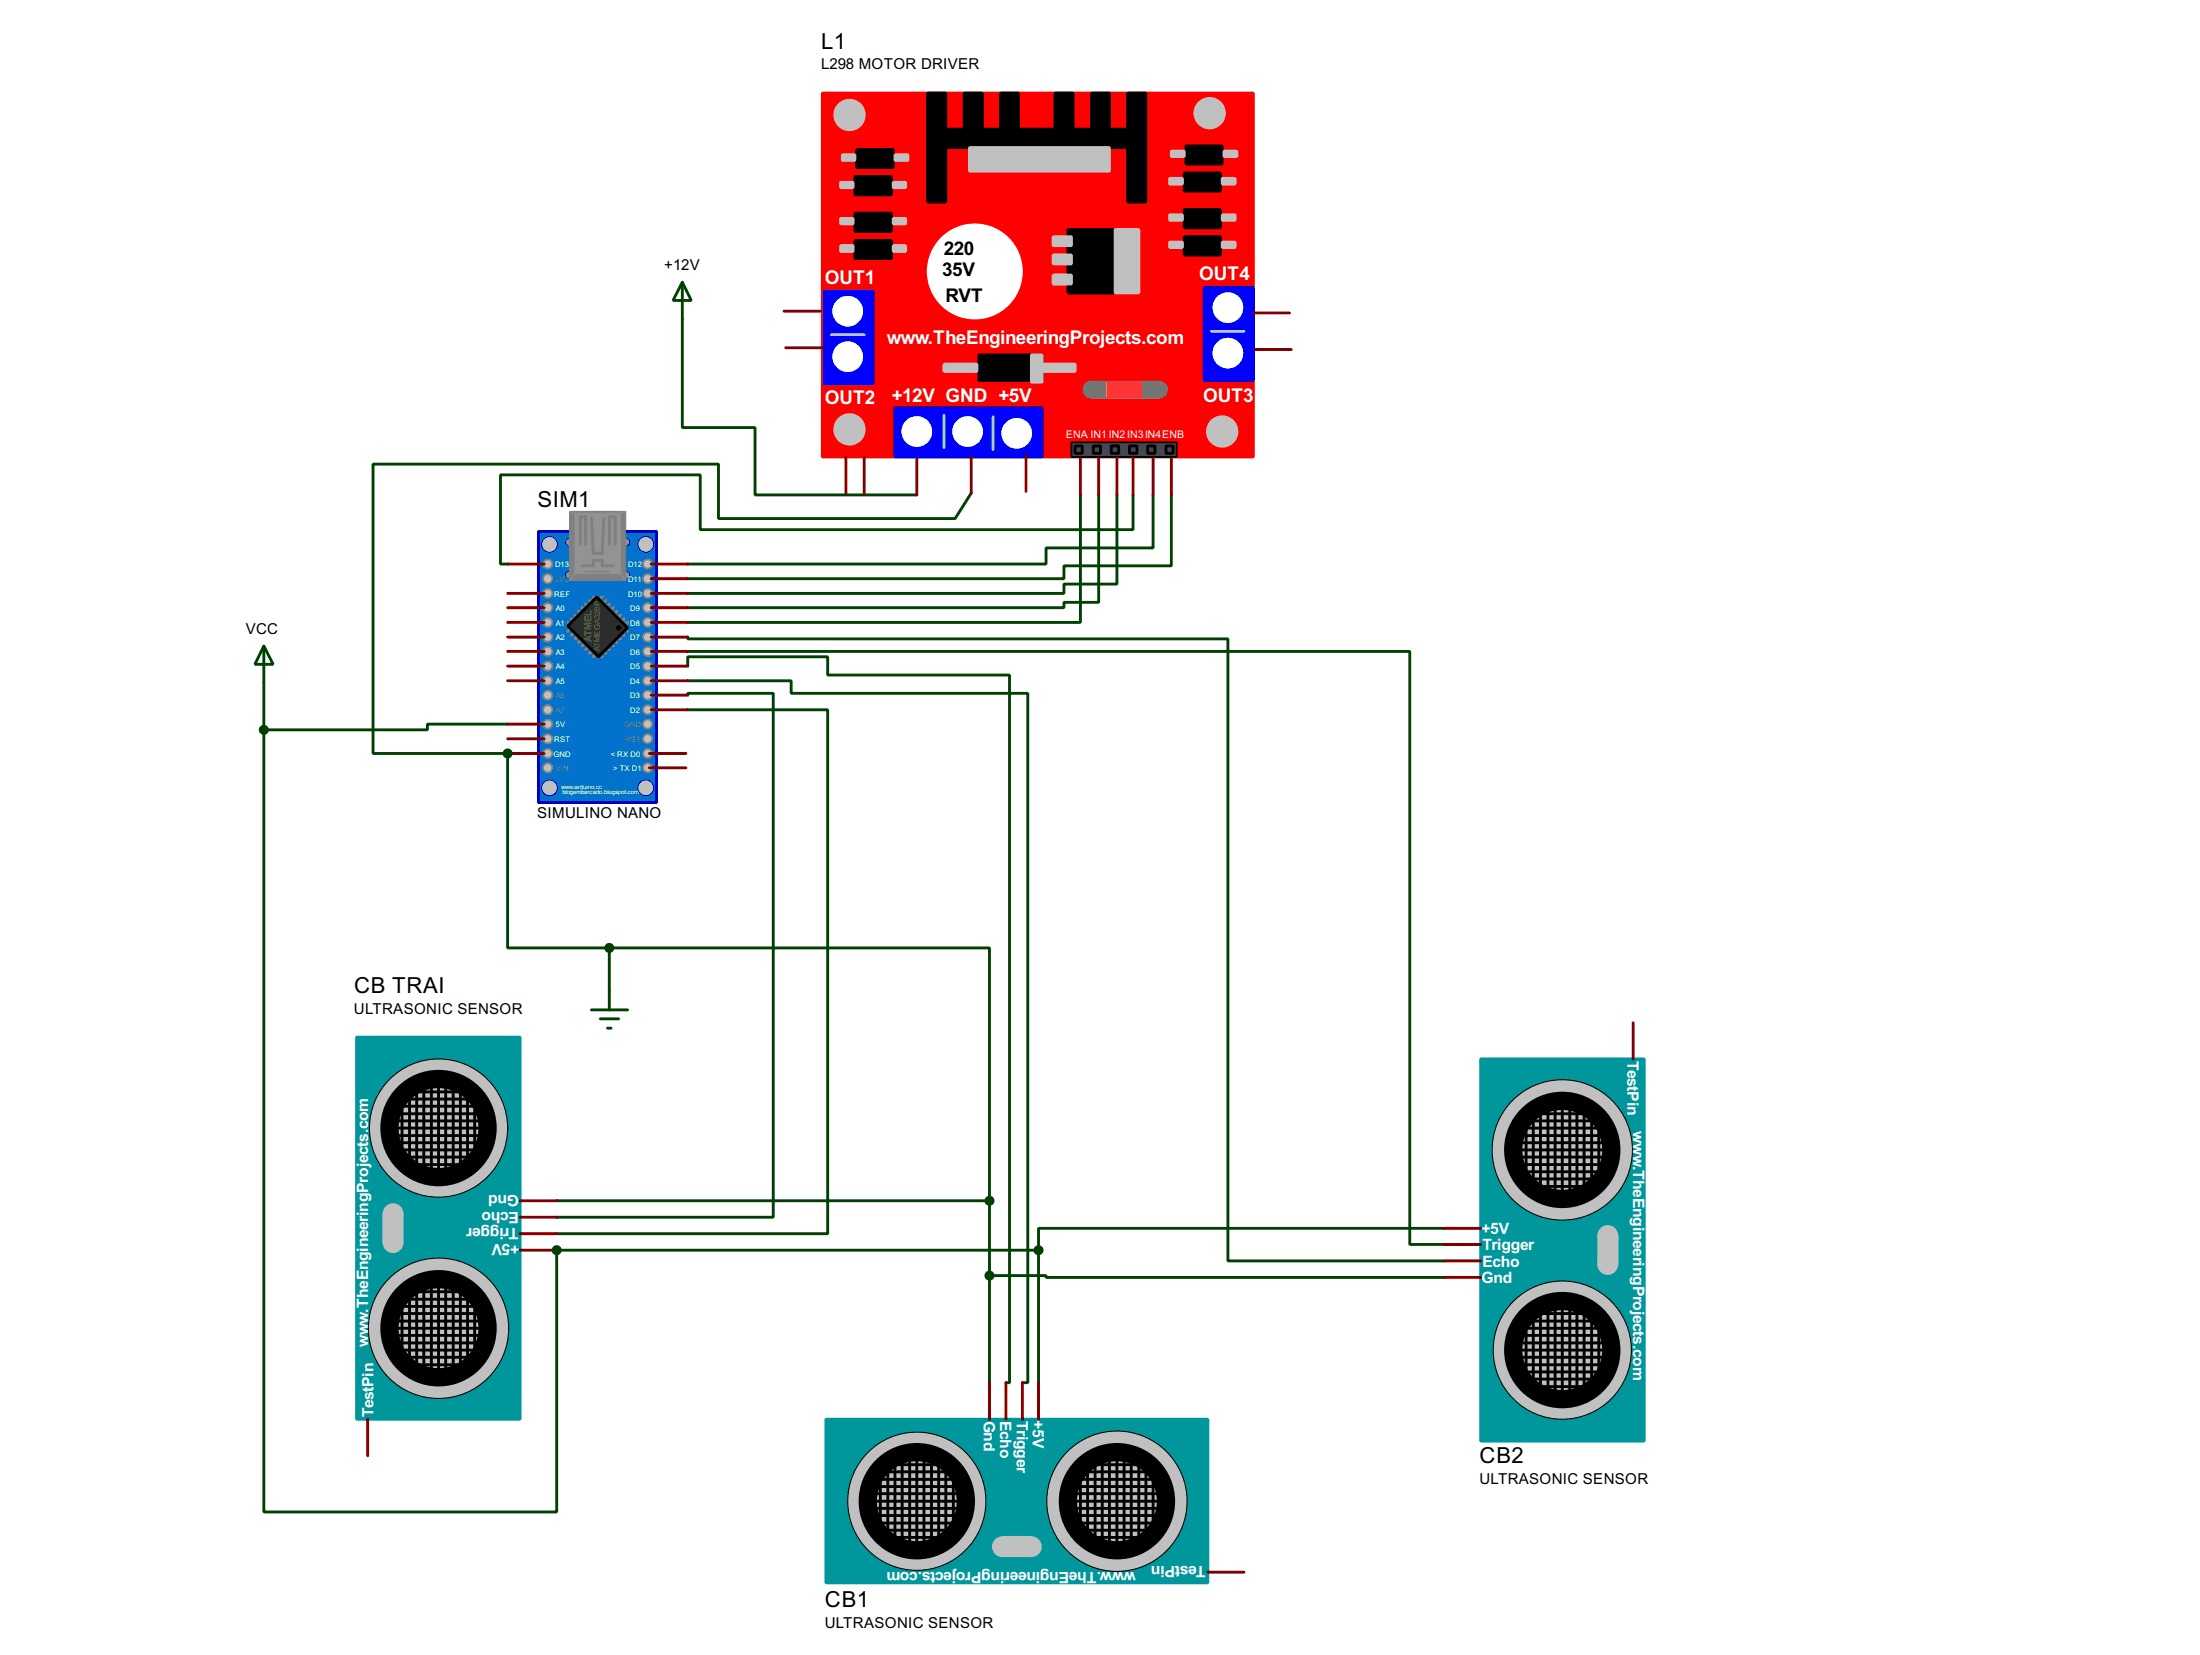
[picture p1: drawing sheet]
<svg xmlns="http://www.w3.org/2000/svg" width="307mm" height="231mm" viewBox="0 0 307 231" stroke-linecap="round" stroke-linejoin="round" font-family="sans-serif">
<path d="M150.9 69.1v17.8h-54.8M153.5 69.1v15h-4.9v.8h-52.5M156 69.1v12.5h-7.4v1.3h-52.5M158.3 69.1v4.9h-60.5v-7.7h-27.9v12.5h1M161.1 69.1v7.4h-15v2.3h-50M163.6 69.1v9.9h-15v1.8h-52.5M77.8 174.6h67.3M145.1 174.6v18.5M201.7 171.5h-56.6v3.1M201.7 178.4h-55.6v-.3h-7.9v15" fill="none" stroke="#004000" stroke-width=".4"/>
<circle cx="77.8" cy="174.6" r=".2" fill="#004000"/>
<g fill="none" stroke="#004000" stroke-width=".4">
<path d="M95.3 44.5v15.2h10.2v9.4h22.6M36.9 95.3v6.6M96.1 99.1h19.5v73.2h-37.8M96.1 97.1v-.3h11.9v73.2h-30.2M96.1 95.1h14.4v1.7h33.1v96.3h-.8M96.1 93v-1.3h19.5v2.6h25.4v98.8h-.5M96.1 91h100.8v82.8h4.8M96.1 89v.2h75.4v86.9h30.2M36.9 101.9v109.2h40.9v-36.5M70.9 101.1h-11.2v.8h-22.8M70.9 105.2v27.2h14.2M85.1 132.4h53.1v35.3"/>
<path d="M85.1 132.4v6.1M77.8 167.7h60.4M138.2 167.7v10.4"/>
</g>
<circle cx="70.9" cy="105.2" r=".2" fill="#004000"/>
<path d="M135.7 68.9l-2.3 3.5h-33v-7.6h-48.3v40.4h18.8" fill="none" stroke="#004000" stroke-width=".4"/>
<path d="M75.2 74.2h16.5v37.9h-16.5z" fill-rule="evenodd" fill="#0272cc" stroke="#0000c0" stroke-width=".4"/>
<circle cx="76.7" cy="76" r="1.1" fill="#c0c0c0" stroke="#0000c0" stroke-width=".14"/>
<g fill="#939393" stroke="#0000c0" stroke-width=".14">
<circle cx="87.4" cy="75.7" r=".55"/>
<circle cx="79.5" cy="75.7" r=".55"/>
</g>
<circle cx="90.2" cy="76" r="1.1" fill="#c0c0c0" stroke="#0000c0" stroke-width=".14"/>
<g fill="#939393" stroke="#0000c0" stroke-width=".14">
<circle cx="87.4" cy="80.3" r=".55"/>
<circle cx="79.5" cy="80.3" r=".55"/>
</g>
<path d="M79.6 71.4h7.8v9.7h-7.8z" fill="#808080" stroke="#808080" stroke-width=".15"/>
<path d="M80.3 71.7h6.4v8.4h-6.4z" fill="#939393" stroke="#939393" stroke-width=".15"/>
<path d="M79.6 71.4l.7 .3M87.4 71.4l-.7 .3M80.3 80.1l-.7 1M86.7 80.1l.7 1" fill="none" stroke="#939393" stroke-width=".14"/>
<path d="M81.1 76v-3.8h.7v3.8M81.3 79h1.6v-.7h1.2v.7h1.6M82.6 72.4l.3 4.6M84.4 72.4l-.3 4.9h-1.2M85.1 76v-3.8h.8v3.8" fill="none" stroke="#808080" stroke-width=".4"/>
<path d="M81.8 79.8h3.3" fill="none" stroke="#808080" stroke-width=".2"/>
<g fill="#c0c0c0" stroke="#0000c0" stroke-width=".14">
<circle cx="90.2" cy="110" r="1.1"/>
<circle cx="76.7" cy="110" r="1.1"/>
</g>
<g fill="none" stroke="#808080" stroke-width=".45">
<path d="M79.3 86.9l.5 .5M79.8 87.7l-.5 .5M79.8 86.4l.5 .5M80.3 88.2l-.5 .5M80.3 85.9l.5 .5M80.8 88.7l-.5 .5M80.8 85.4l.5 .5M81.3 89.2l-.5 .5M81.3 84.9l.5 .5M81.8 89.7l-.5 .5M81.8 84.4l.6 .5M82.4 90.2l-.6 .5"/>
<path d="M82.4 83.9l.5 .5M82.9 90.7l-.5 .5M82.9 83.4l.5 .5M83.4 91.2l-.5 .5M83.6 91.2l.5 .5M84.1 83.4l-.5 .5M84.1 90.7l.5 .5M84.6 83.9l-.5 .5M84.6 90.2l.5 .5M85.1 84.4l-.5 .5M85.1 89.7l.6 .5M85.7 84.9l-.6 .5"/>
<path d="M85.7 89.2l.5 .5M86.2 85.4l-.5 .5M86.2 88.7l.5 .5M86.7 85.9l-.5 .5M86.7 88.2l.5 .5M87.2 86.4l-.5 .5M87.2 87.7l.5 .5M87.7 86.9l-.5 .5"/>
</g>
<path d="M79.3 87.4l4.1-4 4.3 4.3-4.1 4z" fill-rule="evenodd" fill="#2c2c2c" stroke="#000" stroke-width=".4"/>
<circle cx="86.4" cy="87.7" r=".3" fill="#000" stroke="#000" stroke-width=".14"/>
<g fill="#c0c0c0" stroke="#808080" stroke-width=".25">
<circle cx="90.4" cy="80.8" r=".65"/>
<circle cx="90.4" cy="78.8" r=".65"/>
<circle cx="90.4" cy="82.9" r=".65"/>
<circle cx="90.4" cy="84.9" r=".65"/>
<circle cx="90.4" cy="89" r=".65"/>
<circle cx="90.4" cy="86.9" r=".65"/>
<circle cx="90.4" cy="91" r=".65"/>
<circle cx="90.4" cy="93" r=".65"/>
<circle cx="90.4" cy="97.1" r=".65"/>
<circle cx="90.4" cy="95.1" r=".65"/>
<circle cx="90.4" cy="99.1" r=".65"/>
<circle cx="90.4" cy="101.1" r=".65"/>
<circle cx="90.4" cy="105.2" r=".65"/>
<circle cx="90.4" cy="103.2" r=".65"/>
<circle cx="90.4" cy="107.2" r=".65"/>
<circle cx="76.5" cy="80.8" r=".65"/>
<circle cx="76.5" cy="78.8" r=".65"/>
<circle cx="76.5" cy="82.9" r=".65"/>
<circle cx="76.5" cy="84.9" r=".65"/>
<circle cx="76.5" cy="89" r=".65"/>
<circle cx="76.5" cy="86.9" r=".65"/>
<circle cx="76.5" cy="91" r=".65"/>
<circle cx="76.5" cy="93" r=".65"/>
<circle cx="76.5" cy="97.1" r=".65"/>
<circle cx="76.5" cy="95.1" r=".65"/>
<circle cx="76.5" cy="99.1" r=".65"/>
<circle cx="76.5" cy="101.1" r=".65"/>
<circle cx="76.5" cy="105.2" r=".65"/>
<circle cx="76.5" cy="103.2" r=".65"/>
<circle cx="76.5" cy="107.2" r=".65"/>
</g>
<g fill="none" stroke="#800000" stroke-width=".4">
<path d="M70.9 78.8h5.1M91 78.8h5.1M70.9 95.1h5.1M70.9 93h5.1M70.9 91h5.1M70.9 86.9h5.1M70.9 84.9h5.1M70.9 82.9h5.1M70.9 89h5.1M91 99.1h5.1M91 97.1h5.1M91 95.1h5.1"/>
<path d="M91 93h5.1M91 91h5.1M91 86.9h5.1M91 84.9h5.1M91 82.9h5.1M91 80.8h5.1M91 89h5.1M70.9 105.2h5.1M70.9 103.2h5.1M70.9 101.1h5.1M90.7 105.2h5.1M90.7 107.2h5.1"/>
</g>
<path d="M114.9 13h60.2v50.8h-60.2z" fill="#f00" stroke="#f00" stroke-width=".4"/>
<g fill="#000" stroke="#000" stroke-width=".4">
<path d="M129.6 13h2.5v15.2h-2.5zM132.1 18.1h25.4v2.5h-25.4zM134.7 13h2.5v5.1h-2.5zM139.8 13h2.5v5.1h-2.5zM147.4 13h2.5v5.1h-2.5zM152.5 13h2.5v5.1h-2.5zM157.5 13h2.6v15.2h-2.6zM119.4 24.7h5.1v2.5h-5.1zM119.4 29.8h5.1v2.5h-5.1zM119.4 33.6h5.1v2.5h-5.1zM119.7 20.9h5.1v2.5h-5.1zM149.2 32.1h6.3v8.8h-6.3z"/>
<path d="M165.4 24.2h5.1v2.5h-5.1zM165.4 29.3h5.1v2.5h-5.1zM165.4 33.1h5.1v2.5h-5.1zM165.7 20.4h5v2.5h-5zM136.7 49.6h8.9v3.5h-8.9z"/>
</g>
<g fill="#c0c0c0" stroke="#c0c0c0" stroke-width=".4">
<path d="M171 21.1h1.8v.8h-1.8z"/>
<path d="M163.6 21.1h1.8v.8h-1.8z"/>
<path d="M170.7 24.9h1.8v.8h-1.8z"/>
<path d="M163.4 24.9h1.8v.8h-1.8z"/>
<path d="M170.7 30h1.8v.8h-1.8z"/>
<path d="M163.4 30h1.8v.8h-1.8z"/>
<path d="M170.7 33.8h1.8v.8h-1.8z"/>
<path d="M163.4 33.8h1.8v.8h-1.8z"/>
<path d="M135.4 20.6h19.6v3.3h-19.6z"/>
<path d="M125 21.6h1.8v.8h-1.8z"/>
<path d="M117.7 21.6h1.7v.8h-1.7z"/>
<path d="M124.8 25.5h1.7v.7h-1.7z"/>
<path d="M117.4 25.5h1.8v.7h-1.8z"/>
<path d="M124.8 30.5h1.7v.8h-1.7z"/>
<path d="M117.4 30.5h1.8v.8h-1.8z"/>
<path d="M124.8 34.3h1.7v.8h-1.7z"/>
<path d="M117.4 34.3h1.8v.8h-1.8z"/>
<path d="M147.1 33.1h2.6v1.2h-2.6z"/>
<path d="M147.1 35.6h2.6v1.3h-2.6z"/>
<path d="M147.1 38.4h2.6v1.3h-2.6z"/>
<path d="M155.8 32.1h3.3v8.8h-3.3z"/>
<path d="M144.1 49.6h1.5v3.8h-1.5z"/>
<path d="M131.9 50.9h4.6v1h-4.6z"/>
<path d="M145.6 50.9h4.6v1h-4.6z"/>
</g>
<path d="M152.5 54.4h9.4" fill="none" stroke="#757575" stroke-width="2.6"/>
<path d="M154.7 53.4h4.6v2h-4.6z" fill="#ff8000" stroke="#ff8000" stroke-width=".4"/>
<g fill="#00f" stroke="#00f" stroke-width=".4">
<path d="M168.2 40.2h6.9v12.9h-6.9z"/>
<path d="M115.1 40.7h6.9v12.9h-6.9z"/>
<path d="M125 57h20.6v6.8h-20.6z"/>
</g>
<g fill="#fff" stroke="#fff" stroke-width=".4">
<circle cx="171.5" cy="43" r="1.95"/>
<circle cx="171.5" cy="49.3" r="1.95"/>
<circle cx="118.4" cy="43.5" r="1.95"/>
<circle cx="118.4" cy="49.8" r="1.95"/>
<circle cx="135.1" cy="60.3" r="1.95"/>
<circle cx="128" cy="60.3" r="1.95"/>
<circle cx="142" cy="60.5" r="1.95"/>
<circle cx="136.1" cy="37.9" r="6.5"/>
</g>
<path d="M116.1 46.8h4.6M131.9 58v4.5M138.7 58.2v4.6M169.2 46.3h4.6" fill="none" stroke="#c0c0c0" stroke-width=".4"/>
<g fill="#c0c0c0" stroke="#c0c0c0" stroke-width=".4">
<circle cx="168.9" cy="15.8" r="2.05"/>
<circle cx="118.6" cy="16.1" r="2.05"/>
<circle cx="118.6" cy="60" r="2.05"/>
<circle cx="170.7" cy="60.3" r="2.05"/>
</g>
<path d="M149.7 61.8h14.7v2h-14.7z" fill="#464646" stroke="#000" stroke-width=".25"/>
<g fill="#464646" stroke="#000" stroke-width=".4">
<path d="M162.9 62.3h1v1h-1z"/>
<path d="M160.3 62.3h1v1h-1z"/>
<path d="M157.8 62.3h1v1h-1z"/>
<path d="M155.2 62.3h1.1v1h-1.1z"/>
<path d="M152.7 62.3h1v1h-1z"/>
<path d="M150.2 62.3h1v1h-1z"/>
</g>
<g fill="none" stroke="#800000" stroke-width=".4">
<path d="M109.5 43.5h5.1M109.8 48.6h5.1M175.1 43.7h5M175.3 48.8h5.1M118.2 63.8v5.1M120.7 63.8v5.1M128.1 64.1v5M135.7 63.8v5.1M143.3 63.6v5M150.9 64.1v5M153.5 64.1v5M156 64.1v5"/>
<path d="M158.3 64.1v5M161.1 64.1v5M163.6 64.1v5"/>
</g>
<path d="M49.8 144.8h22.9v53.4h-22.9z" fill="#00979c" stroke="#00979c" stroke-width=".4"/>
<g fill="#c0c0c0" stroke="#000" stroke-width=".15">
<circle cx="61.2" cy="157.5" r="9.7"/>
<circle cx="61.2" cy="185.5" r="9.8"/>
</g>
<g fill="#c0c0c0" stroke="#000" stroke-width="2.6">
<circle cx="61.2" cy="157.5" r="6.9"/>
<circle cx="61.2" cy="185.5" r="6.9"/>
</g>
<g fill="none" stroke="#000" stroke-width=".4">
<path d="M55.2 157.5h12.2M55.2 156.5h12.2M55.2 158.6h12.2M55.2 159.6h11.9M55.4 155.5h11.7M55.9 154.5h10.7M56.2 153.7v8.2M57.2 153v10.4M57.2 153.5h8.6M57.7 152.5h7.1M58.2 151.9v11.5M59.2 151.9v12.2"/>
<path d="M60.3 151.2v12.4M61.3 150.9v12.7M62.3 151.2v12.4M63.3 151.7v11.7M64.3 151.4v11.5M65.3 152.7v9.7M66.3 154v7.6M55.9 160.6h10.7M56.4 161.6h9.4M58 162.6h5.8M58.2 179.9v11.7M59.2 179.6v12.5"/>
<path d="M60.3 179.4v12.7M61.3 179.6v12.2M62.3 179.6v13M63.3 179.9v12.2M54.9 183.4h12.7M55.4 185.5h12.5M55.4 184.5h12.5M55.4 186.5h12M55.4 187.5h11.7M55.9 182.4h11.7M56.2 188.5h10.4M56.2 181.7v8.6"/>
<path d="M56.4 189.5h9.4M57.2 181.4h9.7M57.2 180.6v11M58 190.6h6.6M58.2 180.4h6.6M64.3 180.1v11.5M65.3 180.4v10.9M66.3 180.9v10.4"/>
</g>
<g fill="#c0c0c0" stroke="#c0c0c0" stroke-width=".4">
<circle cx="54.9" cy="173.5" r="1.25"/>
<circle cx="54.9" cy="169.5" r="1.25"/>
</g>
<path d="M53.6 169.5h2.6v4h-2.6z" fill="#c0c0c0" stroke="#c0c0c0" stroke-width=".4"/>
<path d="M72.7 174.6h5.1M72.7 170h5.1M72.7 172.3h5.1M72.7 167.7h5.1M51.4 198.2v5.1" fill="none" stroke="#800000" stroke-width=".4"/>
<path d="M115.4 198.2h53.3v22.8h-53.3z" fill="#00979c" stroke="#00979c" stroke-width=".4"/>
<g fill="#c0c0c0" stroke="#000" stroke-width=".15">
<circle cx="128" cy="209.6" r="9.7"/>
<circle cx="156" cy="209.6" r="9.8"/>
</g>
<g fill="#c0c0c0" stroke="#000" stroke-width="2.6">
<circle cx="128" cy="209.6" r="6.9"/>
<circle cx="156" cy="209.6" r="6.9"/>
</g>
<g fill="none" stroke="#000" stroke-width=".4">
<path d="M121.5 209.6h12.7M121.7 210.6h12.5M121.7 208.6h12.5M122 206.6h11.4M122.2 207.6h11.7M122.5 211.6h12.2M122.5 212.7h11.4M123 206v7.2M123.2 205.5h9.7M123.5 213.7h10.4M124 205v8.7M124.3 214.7h8.1"/>
<path d="M124.5 204.5h7.6M125 204.3v10.6M126 203.8v11.6M127.1 203.5v12.2M128.1 203.5v12.2M129.1 203.5v12.2M130.1 203.8v11.9M131.1 204.3v10.6M132.1 205v9.4M133.2 207.1v5.8M149.9 210.6h12.7M150.2 209.6h12.2"/>
<path d="M150.2 211.6h12.4M150.2 208.6h12.9M150.4 212.7h11.7M150.4 207.6h12.2M150.7 206.6h11.4M150.9 206v6.7M150.9 205.5h11M151.2 213.7h10.9M151.4 204.5h10.5M151.9 204v9.7M152.2 214.7h8.6M153 203.3v11.6"/>
<path d="M154 203.3v12.7M155 203v12.4M156 203v12.4M157 203.5v11.9M158 203.8v11.6M159.1 204.3v10.4M160.1 205v9.4M161.1 206.3v6.6"/>
</g>
<g fill="#c0c0c0" stroke="#c0c0c0" stroke-width=".4">
<circle cx="144" cy="216" r="1.25"/>
<circle cx="140" cy="216" r="1.25"/>
</g>
<path d="M140 214.7h4.1v2.5h-4.1z" fill="#c0c0c0" stroke="#c0c0c0" stroke-width=".4"/>
<path d="M138.2 193.1v5.1M140.5 193.1v5.1M142.8 193.1v5.1M145.1 193.1v5.1M168.7 219.5h5.1" fill="none" stroke="#800000" stroke-width=".4"/>
<path d="M206.8 147.9h22.9v53.3h-22.9z" fill="#00979c" stroke="#00979c" stroke-width=".4"/>
<g fill="#c0c0c0" stroke="#000" stroke-width=".15">
<circle cx="218.2" cy="188.5" r="9.7"/>
<circle cx="218.2" cy="160.6" r="9.8"/>
</g>
<g fill="#c0c0c0" stroke="#000" stroke-width="2.6">
<circle cx="218.2" cy="188.5" r="6.9"/>
<circle cx="218.2" cy="160.6" r="6.9"/>
</g>
<g fill="none" stroke="#000" stroke-width=".4">
<path d="M212.1 159.6h12M212.4 158.6h11.7M212.9 157.5h10.4M213.2 154.7v10.5M213.7 156.5h9.4M214.2 154.7v11M214.9 155.5h6.6M215.2 154.5v11.4M216.2 154v12.2M217.2 153.5v12.9M218.2 154.2v12.2M219.3 154v12.7"/>
<path d="M220.3 154v12.4M221.3 154.5v11.7M222.3 154.5v10.9M223.3 155.8v8.6M211.6 160.6h12.5M211.6 161.6h12.5M211.9 162.6h12.7M211.9 163.6h11.7M212.7 164.6h9.6M214.7 165.7h6.6M212.1 188.5h12.2M212.1 189.5h12.2"/>
<path d="M212.1 187.5h12.2M212.4 190.6h11.7M212.4 186.5h11.9M212.9 191.6h10.7M212.9 185.5h10.7M213.2 184.5v7.6M213.7 192.6h8.6M213.7 184.5h9.4M214.2 183.7v9.6M214.7 193.6h7.1M215.2 183.2v11.4M215.7 183.4h5.8"/>
<path d="M216.2 182.7v11.7M217.2 182.4v12.5M218.2 182.4v12.7M219.3 182.4v12.5M220.3 181.9v12.2M221.3 182.7v11.4M222.3 182.7v10.4M223.3 184.2v8.1"/>
</g>
<g fill="#c0c0c0" stroke="#c0c0c0" stroke-width=".4">
<circle cx="224.5" cy="172.5" r="1.25"/>
<circle cx="224.5" cy="176.6" r="1.25"/>
</g>
<path d="M223.3 172.5h2.6v4.1h-2.6z" fill="#c0c0c0" stroke="#c0c0c0" stroke-width=".4"/>
<path d="M228.1 142.8v5.1M201.7 171.5h5.1M201.7 176.1h5.1M201.7 173.8h5.1M201.7 178.4h5.1" fill="none" stroke="#800000" stroke-width=".4"/>
<g fill="#004000" stroke="#004000" stroke-width=".4">
<circle cx="145" cy="174.6" r=".5"/>
<circle cx="138.2" cy="178.1" r=".5"/>
<circle cx="77.7" cy="174.6" r=".5"/>
<circle cx="138.2" cy="167.7" r=".5"/>
<circle cx="36.8" cy="101.9" r=".5"/>
<circle cx="85.1" cy="132.4" r=".5"/>
<circle cx="70.9" cy="105.2" r=".5"/>
</g>
<path d="M95.3 39.4l1.3 2.6h-2.6zM95.3 39.4v5.1M36.9 90.2l1.3 2.6h-2.6zM36.9 90.2v5.1M85.1 138.5v2.5M82.6 141h5.1M83.9 142.3h2.5M84.9 143.6h.5" fill="none" stroke="#004000" stroke-width=".4"/>
<g font-size="3.5">
<text x="114.7" y="6.8">L1</text>
<text x="75.1" y="70.8">SIM1</text>
<text x="49.5" y="138.6">CB TRAI</text>
<text x="206.7" y="204.3">CB2</text>
<text x="115.2" y="224.3">CB1</text>
</g>
<g font-size="3">
<text x="131.8" y="35.6">220</text>
<text x="131.6" y="38.6">35V</text>
<text x="132" y="42.2">RVT</text>
</g>
<g font-size="3" fill="#fff">
<text x="115.2" y="39.6">OUT1</text>
<text x="167.5" y="39.2">OUT4</text>
<text x="123.9" y="48">www.TheEngineeringProjects.com</text>
<text x="115.2" y="56.4">OUT2</text>
<text x="124.6" y="56.1">+12V GND +5V</text>
<text x="168" y="56.1">OUT3</text>
</g>
<g font-size="2.5" fill="#fff">
<text x="227.3" y="148.1" transform="rotate(90 227.3 148.1)">TestPin</text>
<text x="228.1" y="157.9" transform="rotate(90 228.1 157.9)">w</text>
<text x="72.5" y="166.9" transform="rotate(-180 72.5 166.9)">Gnd</text>
<text x="228.1" y="162.8" transform="rotate(90 228.1 162.8)">.TheEngineeringProjects.com</text>
<text x="72.4" y="171.5" transform="rotate(-180 72.4 171.5)">Trigger</text>
<text x="72.5" y="169.2" transform="rotate(-180 72.5 169.2)">Echo</text>
<text x="72.6" y="173.8" transform="rotate(-180 72.6 173.8)">+5V</text>
<text x="206.9" y="172.3">+5V</text>
<text x="206.9" y="179.2">Gnd</text>
<text x="207" y="174.6">Trigger</text>
<text x="207" y="176.9">Echo</text>
<text x="51.4" y="183.3" transform="rotate(-90 51.4 183.3)">.TheEngineeringProjects.com</text>
<text x="51.4" y="188.1" transform="rotate(-90 51.4 188.1)">w</text>
<text x="52.1" y="197.9" transform="rotate(-90 52.1 197.9)">TestPin</text>
<text x="137.4" y="198.3" transform="rotate(90 137.4 198.3)">Gnd</text>
<text x="139.7" y="198.4" transform="rotate(90 139.7 198.4)">Echo</text>
<text x="142" y="198.4" transform="rotate(90 142 198.4)">Trigger</text>
<text x="144.3" y="198.3" transform="rotate(90 144.3 198.3)">+5V</text>
<text x="158.7" y="219.5" transform="rotate(-180 158.7 219.5)">www.TheEngineeringProjects.com</text>
<text x="168.4" y="218.7" transform="rotate(-180 168.4 218.7)">TestPin</text>
</g>
<g font-size="2.4">
<text x="114.7" y="9.7">L298 MOTOR DRIVER</text>
<text x="92.8" y="37.7">+12V</text>
<text x="34.3" y="88.5">VCC</text>
<text x="75" y="114.3">SIMULINO NANO</text>
<text x="49.4" y="141.6">ULTRASONIC SENSOR</text>
<text x="206.6" y="207.2">ULTRASONIC SENSOR</text>
<text x="115.2" y="227.3">ULTRASONIC SENSOR</text>
</g>
<text font-size="1.7" fill="#fff" x="148.9" y="61.1">ENA IN1IN2IN3IN4ENB</text>
<text font-size="1.5" fill="#808000" x="82.6" y="89.6" transform="rotate(-90 82.6 89.6)">ATMEL</text>
<g font-size="1.2" fill="#fff">
<text x="77.4" y="83.3">REF</text>
<text x="77.5" y="79.2">D13</text>
<text x="87.7" y="79.2">D12</text>
<text x="87.7" y="81.3">D11</text>
<text x="87.7" y="83.3">D10</text>
<text x="77.6" y="89.4">A2</text>
<text x="77.6" y="87.4">A1</text>
<text x="77.6" y="85.3">A0</text>
<text x="88" y="85.3">D9</text>
<text x="88" y="87.4">D8</text>
<text x="88" y="89.4">D7</text>
<text x="77.6" y="95.5">A5</text>
<text x="77.6" y="93.5">A4</text>
<text x="77.6" y="91.4">A3</text>
<text x="88" y="91.4">D6</text>
<text x="88" y="93.5">D5</text>
<text x="88" y="95.5">D4</text>
<text x="77.6" y="101.6">5V</text>
<text x="88" y="97.5">D3</text>
<text x="88" y="99.6">D2</text>
<text x="77.3" y="105.7">GND</text>
<text x="77.4" y="103.6">RST</text>
<text x="85.3" y="105.7">&lt; RX D0</text>
<text x="85.7" y="107.7">&gt; TX D1</text>
</g>
<g font-size="1.2" fill="#808080">
<text x="77.6" y="81.3">3V3</text>
<text x="77.6" y="99.6">A7</text>
<text x="77.6" y="97.5">A6</text>
<text x="87.2" y="101.6">GND</text>
<text x="77.6" y="107.7">VIN</text>
<text x="87.3" y="103.6">RST</text>
</g>
<text font-size="1.2" fill="#808000" x="83.8" y="90.9" transform="rotate(-90 83.8 90.9)">ATMEGA328P</text>
<g font-size="1" fill="#fff">
<text x="78.4" y="110.2">www.arduino.cc</text>
<text x="78.6" y="110.9">blogembarcado.blogspot.com</text>
</g>
</svg>
